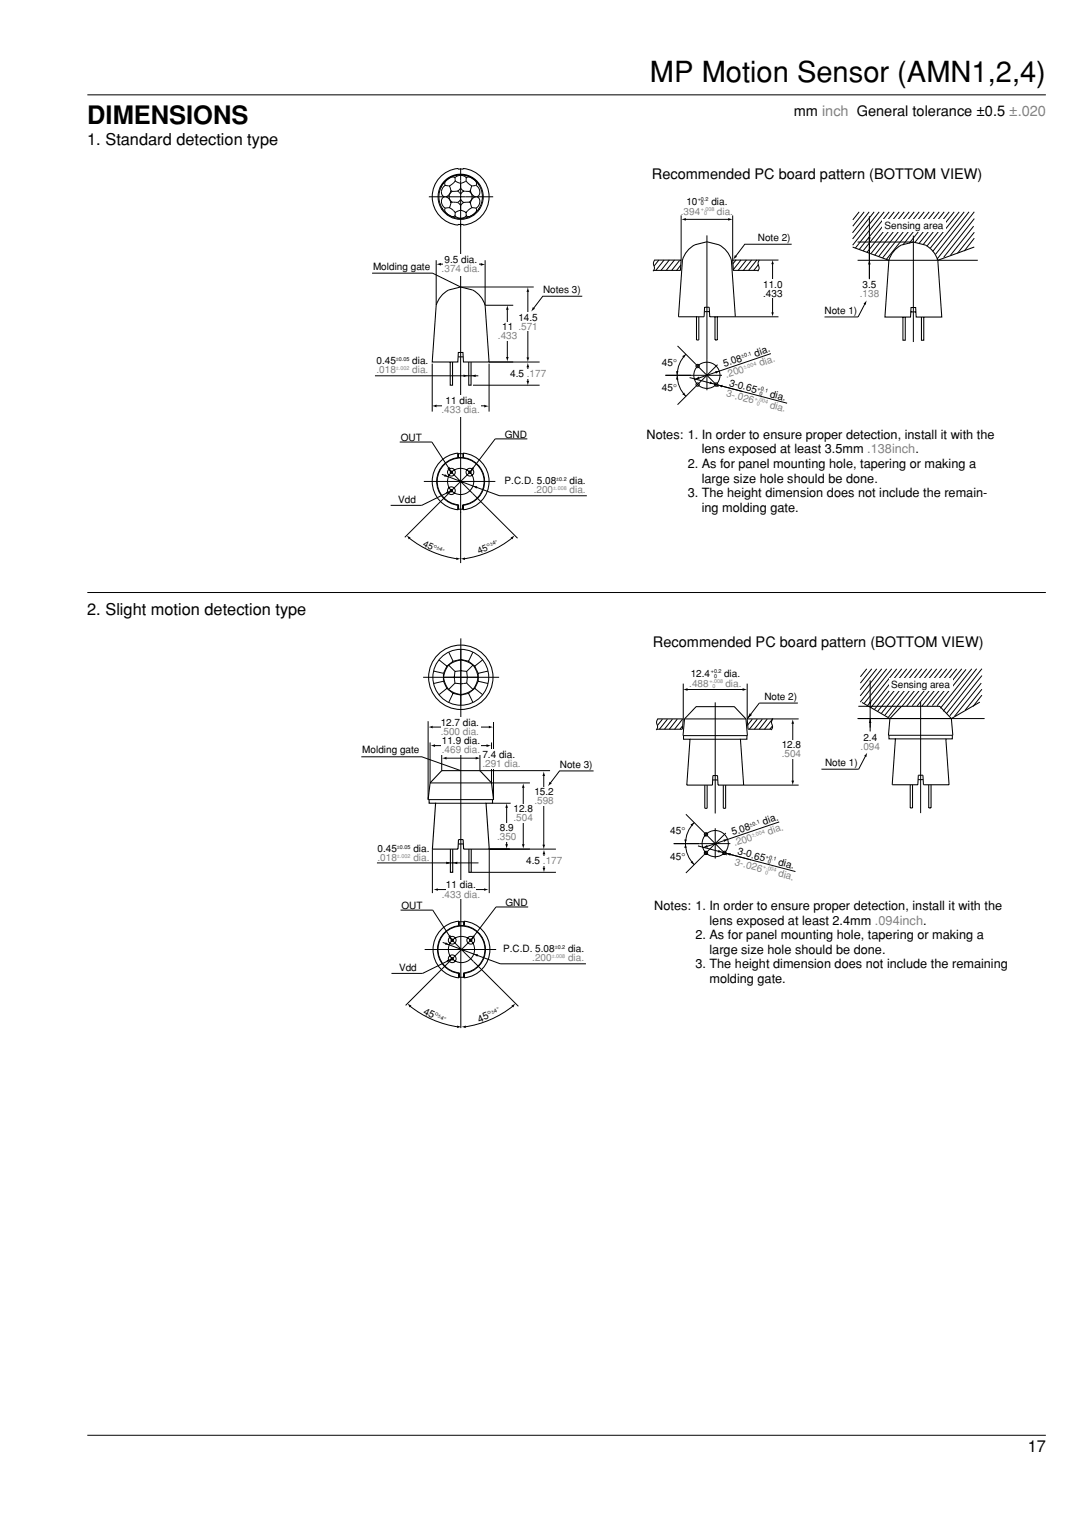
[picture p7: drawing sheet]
<svg xmlns="http://www.w3.org/2000/svg" width="210mm" height="297mm" viewBox="0 0 210 297" stroke-linecap="round" stroke-linejoin="round" font-family="sans-serif">
<g fill="none" stroke="#000" stroke-width=".19">
<path d="M16.9 18.4h186M83.2 38.2h12.5M85.5 36.2a4.4 4.4 0 0 0 .3 4.5M85.6 36.2a4.2 4.2 0 0 0 .3 4.3M86.1 38.1h.1M86.1 38.2a1.32 1.32 0 0 0 .3 2.2M86.1 38.2h.1M86.2 38.2h-.1M86.2 38.2h.1M86.3 35.9h.1M86.4 35.9v.1M86.4 36a1.34 1.34 0 0 0-.3 2.1"/>
<path d="M86.4 36h.6M87 36h.1M87.1 36h.1M87.2 36h-.1M87.2 36h.1M87.2 36l.3 .9M87.5 36.9h.1M87.5 39.4l-.3 .9M87.5 36.9v.1M87.5 39.4h.1M87.5 37a1.46 1.46 0 0 1-1.1 1.2 1.46 1.46 0 0 1 1.1 1.2M87.5 37l.2 .1"/>
<path d="M87.7 39.2l-.2 .2M87.7 37.1a1.22 1.22 0 0 0 0 2.1M87.7 39.2l1.1 .1M88.3 34.5a1.54 1.54 0 0 1 2.2 0M88.3 34.5v.1M88.3 34.5a1.55 1.55 0 0 0-2 1.3v.1M88.3 34.6h.1M88.3 34.6v.1M88.3 34.7h.1M88.3 34.7v.1M88.3 34.8h.1M88.3 34.8v.2"/>
<path d="M88.3 35.1l1.1 .5M88.3 35.1l-1.1 .9M88.3 35h.1M88.3 35.1h.1M88.3 35v.1M88.8 37.1l.6 .6 .6-.6M88.8 37.1h-1.1M88.8 39.3l.6-.7 .6 .7M88.8 39.3h.1M88.8 37.1h.1M88.8 39.3l.6 .6 .5-.6M89.4 32.7v76.5"/>
<path d="M89.4 35.6h.1M89.9 37l.1 .1M89.9 37l-.5-.5-.6 .6M90 39.3h-.1M90 37.1h1M90.4 35.1h.1M90.4 35v.1M90.4 35h.1M90.4 35.1l.6 .6M90.4 35.1l-1 .5M90.4 34.7v.3M90.4 34.7h.1"/>
<path d="M90.5 34.6l-.1 .1M90.5 34.5v.1M90.5 34.5a1.55 1.55 0 0 1 1.9 1.3v.1M90.5 34.5h.1M91 35.7h.1M91 37.1a1.22 1.22 0 0 1 0 2.1M91 39.2l.2 .1M91 39.2l-1 .1M91 35.7l.5 .3M91.2 37l-.2 .1M91.2 39.3v.1M91.2 37h.1"/>
<path d="M91.2 39.4h.1M91.3 37a1.45 1.45 0 0 0 1 1.2 1.46 1.46 0 0 0-1 1.2M91.3 37h-.1M91.3 39.4h.1M91.3 36.9v.1M91.3 36.9h.1M91.3 39.4v.2M91.3 36.7v.2M91.3 39.6h.1M91.3 36.7h.1M91.3 39.6l.2 .7M91.5 36l-.2 .7"/>
<path d="M91.5 36h.1M91.6 36h.1M91.7 36h.1M92.3 36a1.3 1.3 0 0 1 .3 2.1M92.3 36h-.6M92.3 35.9v.1M92.4 35.9h.1M92.5 38.2h.1M92.6 38.2h-.1M92.6 38.1v.1M92.6 38.2h.1M92.6 38.2a1.32 1.32 0 0 1-.3 2.2"/>
<path d="M92.7 35.6a4.2 4.2 0 0 1 .1 5M92.9 35.9a4.2 4.2 0 0 0-7.3 .5M93 35.7a4.4 4.4 0 0 1 0 5M93.1 35.8a4.4 4.4 0 0 0-7.7 .6M84.6 50.5v8.7M85.3 51.2h8.1M85.7 40.5a4.4 4.4 0 0 0 7.4 0M85.8 40.4a4.2 4.2 0 0 0 7.1 0M86.3 40.4a1.47 1.47 0 0 0 1.2 1.5l.5 .1 .3-.1M86.3 40.4h.1M86.4 40.4h-.1M86.4 40.4h.1"/>
<path d="M87.1 40.3h.1M87.1 40.3l-.7 .1M87.2 40.3h.1M87.2 40.3l1.1 .9M88.3 41.9a1.54 1.54 0 0 0 2.2 0M88.3 41.8v.1M88.3 41.7v.1M88.3 41.6v.1M88.3 41.6h.1M88.3 41.2h.1M88.3 41.2v.4M89.4 55.7h14.1"/>
<path d="M89.4 40.8h.1M89.4 40.8l1 .4M89.4 40.8l-1.1 .4M90.4 41.3h.1M90.4 41.3v.2M90.4 41.2v.1M90.4 41.2h.1M90.4 41.5h.1M90.4 41.5v.1M90.4 41.6h.1M90.4 41.6v.1M90.4 41.7h.1"/>
<path d="M90.5 41.7v.1M90.5 41.8h.1M90.5 41.8v.1M91 40.7l-.6 .5M91 40.6v.1M91.5 40.3l-.5 .3M91.6 40.3h-.1M91.6 40.3h.1M91.7 40.3h.1M91.7 40.3h-.1M91.7 40.3l.6 .1M92.3 40.4h.1"/>
<path d="M92.4 40.4a1.37 1.37 0 0 1-1.1 1.5l-.5 .1-.3-.1M94.1 50.5v8.7h5.5M98.4 59.9v9.5M102.4 56.4v13.1M72.7 72.9h20.1M83.9 70.5v9.3M84.5 78.7h9.6M91.8 74.7h12.9M94.9 70.2h9.8M94.9 70.5v9.3M102.4 71.1v3M77.6 85.7h6.2l3.6 5.7"/>
<path d="M82.2 93.4h13.9M85.7 92l11.2 4.2h16.9M87 91.1l13.4 13.3M87.4 95.3l-5.6 2.7h-6M88.8 87.9v.9M88.8 98v.9M88.9 88v.8M88.9 98v.8M89 98a4.6 4.6 0 0 1-3.6-7.1 4.6 4.6 0 0 1 7.9 0 4.6 4.6 0 0 1-3.5 7.1M89 98.7v-.8a4.6 4.6 0 0 1-3.5-6.9 4.6 4.6 0 0 1 7.7 0 4.6 4.6 0 0 1-3.4 6.9v.8M89.8 88v.8M89.9 98v.9l-.1-.9"/>
<path d="M89.9 87.9v.9M91.7 91.1l-13.2 13.1M102.3 85.1h-6.2l-4.8 6.3M79.3 104.3a19.4 19.4 0 0 0 9.5 4.1M99.4 104.3a19.4 19.4 0 0 1-9.5 4.1M16.9 278.4h186"/>
<circle cx="87.6" cy="95.2" r=".22"/>
<circle cx="87.6" cy="91.6" r=".22"/>
<circle cx="87.6" cy="91.6" r=".75"/>
<circle cx="87.6" cy="95.2" r=".75"/>
<circle cx="89.4" cy="93.4" r="2.54"/>
<circle cx="91.2" cy="91.6" r=".75"/>
<circle cx="91.2" cy="91.6" r=".23"/>
</g>
<g fill="#000">
<path d="M84.6 51.3l.9-.3v.5zM93.3 51l.9 .3-.9 .3zM98.4 59.2l.3 .9h-.5zM102.4 55.7l.3 .9h-.6zM83.8 78.7l.9-.2v.5zM89.9 72.6l.9 .3-.9 .2zM91.4 72.9l.9-.3v.5zM94 78.5l.8 .3-.8 .2zM98.2 69.2h.5l-.3 .9zM102.4 70.3l.3 .9h-.6zM102.1 69.3h.6l-.3 .9zM102.1 73.9h.6l-.3 .9z"/>
<path d="M86.3 92l.7 .5-.8-.1zM86.5 95.4l.9-.1-.7 .6zM86.8 90.8l.4-.3 .3 .9zM91.6 90.6l.4 .3-.7 .6zM91.7 94.2l.9 .1-.2 .5zM78.9 103.8l.8 .5-.4 .3zM88.5 108.1l.9 .3-.9 .2zM89.3 108.4l.9-.3v.5zM99.1 104.3l.7-.5-.4 .8z"/>
</g>
<path d="M85.6 34.2a4.6 4.6 0 0 1 3.9-1.4l.4-.1a5.5 5.5 0 0 1 5 5.5 5.5 5.5 0 0 1-5 5.5l-.1-.2a5.4 5.4 0 0 1-5.1-2.3 5.4 5.4 0 0 1-.2-5.7zM85.7 57.3l1.3-1 2.4-.6 2.3 .6 .9 .6 .8 .8 .7 1.5 .8 11h-5l-.1-1.8h-.9l-.1 1.8h-4.9l.7-11 .5-1zM87.3 70.2v4.5h.5v-4.5M88.9 69.2h1M90.9 70.2v4.5h.5v-4.5M85.6 89.4a4.6 4.6 0 0 1 3.9-1.4l.4-.1a5.5 5.5 0 0 1 5 5.5 5.5 5.5 0 0 1-5 5.5l-.1-.1a5.4 5.4 0 0 1-5.1-2.4 5.4 5.4 0 0 1-.2-5.6z" fill="none" stroke="#000" stroke-width=".2"/>
<g fill="#fff">
<path d="M97.6 62.5h1.8v3.6h-1.8z"/>
<path d="M101.5 60.6h1.9v3.7h-1.9z"/>
<path d="M101.5 71.6h1.9v1.8h-1.9z"/>
<path d="M85.7 76.6h7.5v4.1h-7.5z"/>
<path d="M85.9 49.3h7v4.1h-7z"/>
</g>
<g fill="none" stroke="#000" stroke-width=".19">
<path d="M72.2 53h11.7l5.5 2.7M113 57.5h-7.7l-1.8 2.4M127 50.4a1.66 1.66 0 0 0 0 1.6l-.3 .6M132.1 41.8v8.6M132.9 42.5h8.6M137.1 45.7v30M142.1 41.8v8.6M147.3 50.4h3.7M147.3 50.4a1.66 1.66 0 0 0 0 1.6l-.3 .6M149.9 51.1v9.7M153.6 47.4h-9.1l-1.8 2.4M166.4 50.5h23.3"/>
<path d="M166.4 46.9h10.8M167.8 58.9l-1.3 2.6h-6.5M168.7 41.9v12.2M177.2 45.7v20.6M129.1 72.8h11M131.4 67.1l8 7.9M133.1 68.7a5.8 5.8 0 0 0 0 8.2M133.8 73.2l18.9 5M139.2 70.7l-7.8 7.8M142.7 61.4h8.3M149.6 68.6l-14.9 5"/>
<circle cx="135.3" cy="74.6" r=".33"/>
<circle cx="135.3" cy="71" r=".33"/>
<circle cx="137.1" cy="72.8" r="2.54"/>
<circle cx="138.9" cy="74.6" r=".33"/>
</g>
<g fill="#000">
<path d="M132.2 42.5l.8-.2v.5zM141.3 42.3l.9 .2-.9 .3zM142.6 49.5l.4 .3-.8 .6zM149.9 50.4l.2 .8h-.5zM168.1 58.2l-.1 .9-.5-.2zM168.7 50.4l.2 .9h-.5zM168.4 46h.5l-.2 .9zM103.4 59.6l.4 .3-.8 .5zM131.4 72.8l.2 .8h-.5zM131.1 72h.5l-.3 .9zM132.3 69.1l.8-.5-.4 .8zM132.4 76.5l.3-.4 .4 .8z"/>
<path d="M134.8 73.6l.8-.6 .1 .5zM137.8 74l.8 .5h-.9zM138.7 72l1-.1-.8 .6zM139.3 74.7l.9-.1-.1 .6zM149.6 60.6h.5l-.2 .8z"/>
</g>
<g fill="none" stroke="#000" stroke-width=".2">
<path d="M127 50.4h5.1l-.1 2h-5.2M133.5 48.5l1.3-1 2.3-.6 2.4 .6 .9 .6 .7 .8 .8 1.5 .8 11h-5l-.1-1.8h-.9l-.1 1.8h-5l.8-11 .4-1zM147.3 50.4h-5.2l.2 2h4.8M165.4 47.9l7 2.6M172.4 50.5l-.7 11h4.9l.1-1.9h.9l.1 1.9h5l-.8-11M172.4 50.5l.8-1.5 1.2-1.2 .4-.3 2.4-.6 2.3 .6 .5 .3 1.2 1.2 .7 1.5M189 47.9l-7.1 2.6M135.1 61.4v4.5h.5v-4.5M136.6 60.4h1M138.7 61.4v4.5h.5v-4.5M175.2 61.5v4.5h.4v-4.5M176.7 60.5h1"/>
<path d="M178.8 61.5v4.5h.4v-4.5"/>
</g>
<g fill="#fff">
<path d="M148.6 54.2h2.3v3.6h-2.3z"/>
<path d="M171.2 42.6h12.3v2.4h-12.3z"/>
</g>
<g fill="#fff" stroke="#000" stroke-width=".19">
<path d="M132.1 51.4l-.9 1.1z"/>
<path d="M131.8 50.5l-1.5 2z"/>
<path d="M130.9 50.4l-1.6 2z"/>
<path d="M129.9 50.4l-1.7 2z"/>
<path d="M128.8 50.4l-1.6 2.1z"/>
<path d="M127.8 50.4l-.9 1.2z"/>
<path d="M142.8 50.4l-.6 .8z"/>
<path d="M143.8 50.4l-1.6 2z"/>
<path d="M144.8 50.4l-1.6 2.1z"/>
<path d="M145.8 50.4l-1.6 2.1z"/>
<path d="M146.8 50.4l-1.6 2.1z"/>
<path d="M147.2 51.3l-1 1.2z"/>
<path d="M189 46.2l-1.9 2.5z"/>
<path d="M189 45.1l-3.2 4z"/>
<path d="M188.9 43.9l-4.5 5.6z"/>
<path d="M189 42.4l-5.9 7.5z"/>
<path d="M189 41.1l-7.3 9.2z"/>
<path d="M188 41.1l-6.5 8.2z"/>
<path d="M187.1 41.1l-6.1 7.7z"/>
<path d="M186.1 41.1l-5.6 7.1z"/>
<path d="M185.1 41.1l-5.3 6.7z"/>
<path d="M184.1 41.1l-5 6.4z"/>
<path d="M183.2 41.1l-4.9 6.2z"/>
<path d="M182.2 41.1l-4.7 5.9z"/>
<path d="M181.2 41.1l-4.8 6.1z"/>
<path d="M180.3 41.1l-5.1 6.4z"/>
<path d="M179.3 41.1l-7.4 9.2z"/>
<path d="M178.3 41.1l-7.1 8.9z"/>
<path d="M177.4 41.1l-6.9 8.7z"/>
<path d="M176.4 41.1l-6.7 8.4z"/>
<path d="M175.4 41.1l-6.4 8.1z"/>
<path d="M174.4 41.1l-6.2 7.9z"/>
<path d="M173.5 41.1l-6.1 7.6z"/>
<path d="M172.5 41.1l-5.8 7.3z"/>
<path d="M171.5 41.1l-5.6 7z"/>
<path d="M170.6 41.1l-5.2 6.5z"/>
<path d="M169.6 41.1l-4.2 5.3z"/>
<path d="M168.6 41.1l-3.2 4.1z"/>
<path d="M167.7 41.1l-2.3 2.8z"/>
<path d="M166.7 41.1l-1.3 1.5z"/>
</g>
<g fill="none" stroke="#000" stroke-width=".19">
<path d="M98.3 156.5v7.4M101.5 152.6v11.3M105.5 150.3v13.7M77.7 176.5h6.2l3.7 5.7M89 178.7v.9M89.1 178.8v.7M90 178.8v.7M90.1 178.7v.9M102.5 175.9h-6.3l-4.7 6.3M105.5 165.5v3M79.4 195.1a19.4 19.4 0 0 0 9.6 4.1M82.4 184.2h13.9"/>
<path d="M85.9 182.8l11.2 4.1h16.6M87.2 181.8l13.4 13.4M87.5 186.1l-5.5 2.7h-6.1M89 188.8v.9M89.1 188.8v.7M89.1 188.8a4.6 4.6 0 0 1-3.5-7.1 4.6 4.6 0 0 1 7.9 0 4.6 4.6 0 0 1-3.6 7.1M89.1 189.5v-.8a4.6 4.6 0 0 1-3.4-6.9 4.6 4.6 0 0 1 7.7 0 4.6 4.6 0 0 1-3.5 6.9v.8M90.1 188.8v.9l-.1-.9M91.9 181.8l-13.2 13.2M99.6 195.1a19.4 19.4 0 0 1-9.5 4.1"/>
<circle cx="87.7" cy="186" r=".22"/>
<circle cx="87.7" cy="182.4" r=".22"/>
<circle cx="87.7" cy="182.4" r=".75"/>
<circle cx="87.7" cy="186" r=".75"/>
<circle cx="89.5" cy="184.2" r="2.54"/>
<circle cx="91.3" cy="182.4" r=".75"/>
<circle cx="91.3" cy="182.4" r=".22"/>
</g>
<g fill="#000">
<path d="M98.3 155.8l.3 .9h-.6zM101.5 151.9l.3 .9h-.6zM105.5 149.6l.3 .9h-.6zM98 163.8h.6l-.3 .9zM101.2 163.8h.6l-.3 .9zM105.5 164.8l.3 .9h-.5zM105.2 163.8h.6l-.3 .9zM105.3 168.3h.5l-.3 .9zM79 194.6l.8 .4-.3 .4zM86.5 182.8l.7 .5-.9-.1zM86.6 186.2l.9-.1-.6 .6zM87 181.6l.4-.3 .2 .9z"/>
<path d="M88.7 198.9l.8 .3-.8 .2zM89.5 199.2l.8-.3v.5zM91.8 181.4l.4 .3-.8 .5zM91.9 185l.9 .1-.2 .5zM99.2 195l.8-.4-.4 .8z"/>
</g>
<path d="M85.7 180.2a4.6 4.6 0 0 1 4-1.4l.4-.1a5.5 5.5 0 0 1 4.9 5.5 5.5 5.5 0 0 1-4.9 5.5l-.1-.2a5.4 5.4 0 0 1-5.1-2.3 5.4 5.4 0 0 1-.2-5.6z" fill="none" stroke="#000" stroke-width=".2"/>
<g fill="#fff">
<path d="M100.6 155.9h1.9v3.6h-1.9z"/>
<path d="M97.2 159.6h1.9v3.6h-1.9z"/>
<path d="M104.6 152.6h1.9v3.6h-1.9z"/>
<path d="M104.6 166h1.9v1.9h-1.9z"/>
</g>
<g fill="none" stroke="#000" stroke-width=".19">
<path d="M82.1 131.4h14.7M83.1 139.9v15.2h12.6v-15.1M84.1 130.2l1.9 .4M85.2 128l1.5 1.2M86 132.1l-1.9 .5M86 130.6v1.5M86 132.1l.7 1.4M86.7 133.5l-1.5 1.2M86.7 133.5l1.2 1M86.7 129.2l-.7 1.4M87 133.7a3.3 3.3 0 0 0 4.8 0M87 129a3.3 3.3 0 0 0 0 4.7"/>
<path d="M87 129a3.3 3.3 0 0 1 4.8 0M87 129l1.3 1.2M87 126.5l.9 1.8M87.9 134.5l-.9 1.8M87.9 134.5h.1a3.5 3.5 0 0 0 2.9 0M87.9 128.3l.2-.1a3.6 3.6 0 0 1 2.8 .1M87.9 128.3l-1.2 .9M88.2 131.9l.1 .6M88.2 130.8h.1M88.2 130.7v1.3M88.3 132.5l1.6 .1M88.3 130.2l-.1 .6"/>
<path d="M88.3 132.5l-1.3 1.2M88.6 130.2h-.3M88.7 132.6h.1M88.8 130.2h1.2M88.8 130.2h-.3M89.4 123.8v75.6M89.9 132.6h.1M90 130.2h.5M90 132.6h-.1M90 132.6h.1M90.5 132.5l-.5 .1M90.5 132.5l1.3 1.2"/>
<path d="M90.5 130.2l.1 .6M90.6 131.9l-.1 .6M90.6 131.9h.1M90.6 130.8v.1M90.6 130.9v1M90.9 134.5l.9 1.8M90.9 128.3l1.2 .9M91.8 126.5l-.9 1.8M91.8 129a3.3 3.3 0 0 1 0 4.7M91.8 129l-1.3 1.2M92.1 133.5l-1.2 1M92.1 133.5l1.5 1.2"/>
<path d="M92.1 129.2l.7 1.4M92.8 132.1l-.7 1.4M92.8 132.1l1.9 .5M92.8 130.6v1.5M93.6 128l-1.5 1.2M94.7 130.2l-1.9 .4M83.4 144v7.9h19.4M83.8 141h11.2M84.2 144.6h10.6M84.4 155.8h9.9M85.7 145.9v3.6M86.4 147.1h6.3"/>
<path d="M93.1 145.9v3.6h13.6M95.4 144v7.9M95.5 155.8h3.6M73.1 167.4h19.7M83.9 164.7v8.5M91.4 169.2h16.5M107.9 164.7h-13v8.5"/>
<circle cx="89.4" cy="131.4" r="5.4"/>
</g>
<path d="M83.1 155.1l.3-3.2 2.3-2.4h7.4l2.3 2.4 .3 3.2M83.2 155.1v.7h1.3l-.6 8.9h5v-1.9h.9l.1 1.9h5l-.6-8.9h1.2v-.7M87.4 164.7v4.5h.4v-4.5M88.9 163.7h1M91 164.7v4.5h.4v-4.5" fill="none" stroke="#000" stroke-width=".21"/>
<path d="M83.1 141l.8-.2v.5zM83.5 144.6l.9-.2v.5zM85.7 147.1l.9-.3v.5zM92.3 146.8l.9 .3-.9 .2zM94.4 144.4l.9 .2-.9 .3zM94.8 140.8l.9 .2-.9 .3zM86.6 167.1l.8 .3-.8 .2zM87.9 167.4l.8-.3v.5z" fill="#000"/>
<circle cx="89.4" cy="131.4" r="6.2" fill="none" stroke="#000" stroke-width=".2"/>
<g fill="#fff">
<path d="M85.6 139.1h7.7v3.6h-7.7z"/>
<path d="M85.6 142.7h7.7v3.8h-7.7z"/>
<path d="M93.5 145.3h4.6v3.9h-4.6z"/>
</g>
<path d="M84.8 172.5h9.3" fill="none" stroke="#000" stroke-width=".19"/>
<path d="M84.1 172.5l.8-.2v.5zM93.9 172.3l.9 .2-.9 .3z" fill="#000"/>
<path d="M86.6 170.6h5.7v3.7h-5.7z" fill="#fff"/>
<path d="M70.1 146.8h11.7l7.6 2.7M115.2 149.5h-6.6l-1.9 2.4" fill="none" stroke="#000" stroke-width=".19"/>
<path d="M106.6 151.6l.4 .4-.7 .5z" fill="#000"/>
<g fill="#fff" stroke="#000" stroke-width=".19">
<path d="M190.5 134.8l-1.7 2.2z"/>
<path d="M190.5 133.7l-3.3 4.1z"/>
<path d="M190.4 132.5l-5.2 6.4z"/>
<path d="M190.5 131l-6.2 7.8z"/>
<path d="M190.5 129.7l-6.9 8.7z"/>
<path d="M189.5 129.7l-6.5 8.3z"/>
<path d="M188.5 129.7l-6.1 7.7z"/>
<path d="M187.4 129.8l-5.6 7.1z"/>
<path d="M186.6 129.7l-5.7 7.2z"/>
<path d="M185.6 129.7l-5.8 7.2z"/>
<path d="M184.7 129.7l-5.9 7.3z"/>
<path d="M183.7 129.7l-5.8 7.2z"/>
<path d="M182.7 129.7l-5.7 7.2z"/>
<path d="M181.7 129.7l-5.8 7.3z"/>
<path d="M180.8 129.7l-5.8 7.3z"/>
<path d="M179.8 129.7l-7.4 9.4z"/>
<path d="M178.8 129.7l-7.1 9z"/>
<path d="M177.9 129.7l-7 8.7z"/>
<path d="M176.9 129.7l-6.6 8.3z"/>
<path d="M175.9 129.7l-6.2 7.9z"/>
<path d="M174.9 129.7l-6 7.6z"/>
<path d="M174 129.7l-5.9 7.4z"/>
<path d="M173 129.7l-5.4 6.8z"/>
<path d="M172 129.7l-5.1 6.5z"/>
<path d="M171.1 129.7l-4.2 5.3z"/>
<path d="M170.1 129.7l-3.2 4.1z"/>
<path d="M169.1 129.7l-2.2 2.8z"/>
<path d="M168.2 129.7l-1.3 1.6z"/>
</g>
<g fill="none" stroke="#000" stroke-width=".19">
<path d="M127.6 139.4a1.66 1.66 0 0 0 0 1.6l-.3 .6M132.6 132.6v6.8l-.2 2M132.8 139.4h11.9M133.2 133.7h11M138.8 136.2v21.6M145 139.4l.1 2M145 132.6v6.8M149.7 139.4h5.2M149.9 139.4a1.66 1.66 0 0 0 0 1.6l-.3 .6M154.8 136.4h-7.5l-2.3 3M132.5 142.7h12.5M133.1 157.9l7.9 8"/>
<path d="M133.9 143.4h9.8M134.7 159.6a5.8 5.8 0 0 0 0 8.1M144.3 152.3h10.6M151.2 159.4l-14.9 5.1M153.8 140.2v11.4M130.7 163.6h11M135.4 164.1l18.9 4.9M138.8 160.6v5.9M140.8 161.6l-7.7 7.7"/>
<circle cx="137" cy="161.8" r=".33"/>
<circle cx="137" cy="165.4" r=".33"/>
<circle cx="138.8" cy="163.6" r="2.54"/>
<circle cx="140.6" cy="165.4" r=".32"/>
</g>
<path d="M127.6 139.4h5M145 139.4h4.9M127.4 141.4h5M132.5 142.7l.3-3.3 2.3-2.3h7.4l2.2 2.3 .3 3.3M132.6 142.7v.7h1.3l-.7 8.9h5l.1-1.9h.9l.1 1.9h5l-.7-8.9h1.3v-.7M136.7 152.3v4.5M137.2 152.3v4.5M138.3 151.3h.9M140.3 152.3v4.5M140.8 152.3v4.5M145.1 141.4h4.6" fill="none" stroke="#000" stroke-width=".2"/>
<path d="M136.7 156.8h.5M140.3 156.8h.5" fill="none" stroke="#000" stroke-width=".21"/>
<g fill="#000">
<path d="M132.5 133.7l.9-.2v.5zM144.1 133.5l.9 .2-.9 .3zM145.5 138.4l.4 .3-.9 .7zM153.8 139.5l.3 .9h-.6zM134 159.9l.7-.4-.4 .8zM153.5 151.4h.6l-.3 .9zM133 163.6l.2 .8h-.5zM132.7 162.8l.5 .1-.2 .8zM134 167.3l.3-.3 .5 .8zM136.4 164.4l.8-.5 .1 .5zM139.4 164.8l.8 .5h-.9zM140.3 162.8h1l-.8 .5z"/>
<path d="M140.9 165.5h.9l-.1 .5z"/>
</g>
<path d="M152 143.6h3.6v3.6h-3.6z" fill="#fff"/>
<path d="M167.2 136.2l5.4 3.2M172.6 139.4l2.3-2.4h7.4l2.3 2.4M172.6 139.4l-.2 3.2M184.6 139.4l.3 3.2M190.1 136.2l-5.5 3.2M172.5 142.6v.7h1.2l-.6 8.9h5l.1-1.8h.9l.1 1.8h4.9l-.6-8.9h1.3v-.7M176.6 152.2v4.5h.4v-4.5M178.1 151.2h1M180.2 152.2v4.5h.4v-4.5" fill="none" stroke="#000" stroke-width=".2"/>
<path d="M166.4 139.4h24.6M166.5 137h8.4M168.8 132v9.9M178.6 136.2v21.5M167.9 146.6l-1.3 2.6h-7.2M172.4 142.6h12.5M173.6 143.3h9.9" fill="none" stroke="#000" stroke-width=".19"/>
<path d="M168.8 139.4l.3 .8h-.5zM168.6 136.1h.5l-.3 .9zM168.3 146l-.2 .8-.5-.2z" fill="#000"/>
<path d="M172.5 131.5h12.3v2.4h-12.3z" fill="#fff"/>
<g fill="#fff" stroke="#000" stroke-width=".19">
<path d="M132.4 140.8l-.5 .6z"/>
<path d="M132.4 139.5l-1.5 2z"/>
<path d="M131.4 139.5l-1.6 2z"/>
<path d="M130.4 139.5l-1.5 1.9z"/>
<path d="M129.5 139.5l-1.6 1.9z"/>
<path d="M128.5 139.5l-.9 1.2z"/>
<path d="M149.8 140.8l-.4 .6z"/>
<path d="M149.8 139.5l-1.5 2z"/>
<path d="M148.8 139.5l-1.5 2z"/>
<path d="M147.9 139.5l-1.6 1.9z"/>
<path d="M146.9 139.5l-1.5 1.9z"/>
<path d="M145.9 139.5l-.9 1.2z"/>
</g>
<path d="M16.9 114.9h186" fill="none" stroke="#000" stroke-width=".19"/>
<text font-size="5.6" x="126.1" y="16">MP Motion Sensor (AMN1,2,4)</text>
<text font-size="4.9" x="16.9" y="24">DIMENSIONS</text>
<g font-size="3.2">
<text x="16.9" y="28.2">1. Standard detection type</text>
<text x="16.9" y="119.2">2. Slight motion detection type</text>
<text x="199.4" y="281.7">17</text>
</g>
<g font-size="2.8">
<text x="154" y="22.4">mm inch General tolerance ±0.5 ±.020</text>
<text x="126.5" y="34.6">Recommended PC board pattern (BOTTOM VIEW)</text>
<text x="126.7" y="125.5">Recommended PC board pattern (BOTTOM VIEW)</text>
</g>
<g font-size="2.5">
<text x="125.4" y="85.1">Notes: 1. In order to ensure proper detection, install it with the</text>
<text x="136.1" y="87.9">lens exposed at least 3.5mm .138inch.</text>
<text x="133.4" y="90.8">2. As for panel mounting hole, tapering or making a</text>
<text x="136.1" y="93.6">large size hole should be done.</text>
<text x="133.4" y="96.4">3. The height dimension does not include the remain-</text>
<text x="136.1" y="99.2">ing molding gate.</text>
<text x="126.9" y="176.5">Notes: 1. In order to ensure proper detection, install it with the</text>
<text x="137.6" y="179.3">lens exposed at least 2.4mm .094inch.</text>
<text x="134.9" y="182.2">2. As for panel mounting hole, tapering or making a</text>
<text x="137.6" y="185">large size hole should be done.</text>
<text x="134.9" y="187.8">3. The height dimension does not include the remaining</text>
<text x="137.6" y="190.6">molding gate.</text>
</g>
<g font-size="1.9" fill="#808080">
<text x="132.1" y="41.6">.394</text>
<text x="139.1" y="41.6">dia.</text>
<text x="85.7" y="52.8">.374 dia.</text>
<text x="166.8" y="57.6">.138</text>
<text x="96.6" y="65.8">.433</text>
<text x="100.6" y="63.9">.571</text>
<text x="147.5" y="71.1" transform="rotate(-19 147.5 71.1)">dia.</text>
<text x="73" y="72.3">.018</text>
<text x="80" y="72.3">dia.</text>
<text x="140.8" y="76.9" transform="rotate(15 140.8 76.9)">3-.026</text>
<text x="140.9" y="73.3" transform="rotate(-19 140.9 73.3)">.200</text>
<text x="85.6" y="80.2">.433 dia.</text>
<text x="149.3" y="79.1" transform="rotate(15 149.3 79.1)">dia.</text>
<text x="103.5" y="95.6">.200</text>
<text x="110.5" y="95.6">dia.</text>
<text x="133.7" y="133.3">.488</text>
<text x="140.7" y="133.3">dia.</text>
<text x="85.5" y="142.6">.500 dia.</text>
<text x="85.7" y="146.1">.469 dia.</text>
<text x="93.6" y="148.7">.291 dia.</text>
<text x="151.6" y="146.9">.504</text>
<text x="167" y="145.5">.094</text>
<text x="99.6" y="159.2">.504</text>
<text x="103.7" y="156">.598</text>
<text x="149.1" y="161.9" transform="rotate(-19 149.1 161.9)">dia.</text>
<text x="73.2" y="167">.018</text>
<text x="80.2" y="167">dia.</text>
<text x="96.4" y="162.9">.350</text>
<text x="142.4" y="167.7" transform="rotate(15 142.4 167.7)">3-.026</text>
<text x="142.6" y="164.2" transform="rotate(-19 142.6 164.2)">.200</text>
<text x="150.9" y="170" transform="rotate(15 150.9 170)">dia.</text>
<text x="85.7" y="174.1">.433 dia.</text>
<text x="103.3" y="186.4">.200</text>
<text x="110.2" y="186.4">dia.</text>
</g>
<g font-size="1.9">
<text x="133.2" y="39.7">10</text>
<text x="138" y="39.7">dia.</text>
<text x="147" y="46.8">Note 2)</text>
<text x="171.6" y="44.5">Sensing area</text>
<text x="72.4" y="52.3">Molding gate</text>
<text x="86.2" y="51">9.5 dia.</text>
<text x="105.3" y="56.9">Notes 3)</text>
<text x="148" y="55.8">11.0</text>
<text x="148" y="57.5">.433</text>
<text x="167.3" y="55.8">3.5</text>
<text x="97.4" y="64.1">11</text>
<text x="100.6" y="62.2">14.5</text>
<text x="160" y="60.9">Note 1)</text>
<text x="73" y="70.6">0.45</text>
<text x="80" y="70.6">dia.</text>
<text x="128.4" y="71">45°</text>
<text x="140.5" y="71.2" transform="rotate(-19 140.5 71.2)">5.08</text>
<text x="146.6" y="69.2" transform="rotate(-19 146.6 69.2)">dia.</text>
<text x="99" y="73.1">4.5 .177</text>
<text x="128.4" y="75.9">45°</text>
<text x="141.4" y="74.8" transform="rotate(15 141.4 74.8)">3-0.65</text>
<text x="149.3" y="76.9" transform="rotate(15 149.3 76.9)">dia.</text>
<text x="86.5" y="78.4">11 dia.</text>
<text x="77.7" y="85.5">OUT</text>
<text x="97.9" y="84.9">GND</text>
<text x="97.9" y="93.8">P.C.D. 5.08</text>
<text x="110.5" y="93.8">dia.</text>
<text x="77.3" y="97.5">Vdd</text>
<text x="134" y="131.3">12.4</text>
<text x="140.5" y="131.3">dia.</text>
<text x="148.3" y="135.8">Note 2)</text>
<text x="172.9" y="133.4">Sensing area</text>
<text x="85.5" y="140.8">12.7 dia.</text>
<text x="167.5" y="143.7">2.4</text>
<text x="70.3" y="146.1">Molding gate</text>
<text x="85.7" y="144.4">11.9 dia.</text>
<text x="93.6" y="147">7.4 dia.</text>
<text x="108.6" y="149">Note 3)</text>
<text x="151.6" y="145.1">12.8</text>
<text x="160.1" y="148.7">Note 1)</text>
<text x="103.7" y="154.2">15.2</text>
<text x="97" y="161.2">8.9</text>
<text x="99.6" y="157.5">12.8</text>
<text x="130" y="161.8">45°</text>
<text x="148.2" y="160" transform="rotate(-19 148.2 160)">dia.</text>
<text x="73.2" y="165.2">0.45</text>
<text x="80.2" y="165.2">dia.</text>
<text x="102.1" y="167.6">4.5 .177</text>
<text x="130" y="166.7">45°</text>
<text x="142.2" y="162.1" transform="rotate(-19 142.2 162.1)">5.08</text>
<text x="143" y="165.7" transform="rotate(15 143 165.7)">3-0.65</text>
<text x="150.9" y="167.8" transform="rotate(15 150.9 167.8)">dia.</text>
<text x="86.5" y="172.3">11 dia.</text>
<text x="77.9" y="176.3">OUT</text>
<text x="98.1" y="175.7">GND</text>
<text x="97.6" y="184.6">P.C.D. 5.08</text>
<text x="110.2" y="184.6">dia.</text>
<text x="77.4" y="188.3">Vdd</text>
<text x="82" y="196.6" transform="rotate(25 82 196.6)">45°</text>
<text x="93" y="198.3" transform="rotate(-24 93 198.3)">45°</text>
</g>
<g font-size="1.8">
<text x="82" y="105.9" transform="rotate(25 82 105.9)">45°</text>
<text x="93" y="107.5" transform="rotate(-24 93 107.5)">45°</text>
</g>
<g font-size="1.1">
<text x="135.3" y="39">+0.2</text>
<text x="136" y="39.9">0</text>
<text x="76.8" y="70">±0.05</text>
<text x="143.9" y="69.5" transform="rotate(-19 143.9 69.5)">±0.1</text>
<text x="146.9" y="75.6" transform="rotate(15 146.9 75.6)">+0.1</text>
<text x="147.3" y="76.6" transform="rotate(15 147.3 76.6)">0</text>
<text x="107.9" y="93.3">±0.2</text>
<text x="84.6" y="106.5" transform="rotate(25 84.6 106.5)">±4°</text>
<text x="95.2" y="105.9" transform="rotate(-24 95.2 105.9)">±4°</text>
<text x="137.9" y="130.6">+0.2</text>
<text x="138.5" y="131.5">0</text>
<text x="145.6" y="160.3" transform="rotate(-19 145.6 160.3)">±0.1</text>
<text x="77" y="164.7">±0.05</text>
<text x="148.5" y="166.4" transform="rotate(15 148.5 166.4)">+0.1</text>
<text x="148.9" y="167.4" transform="rotate(15 148.9 167.4)">0</text>
<text x="107.6" y="184.1">±0.2</text>
<text x="84.9" y="197.4" transform="rotate(25 84.9 197.4)">±4°</text>
<text x="95.5" y="196.7" transform="rotate(-24 95.5 196.7)">±4°</text>
</g>
<g font-size="1.1" fill="#808080">
<text x="136" y="40.9">+.008</text>
<text x="136.6" y="41.8">0</text>
<text x="76.8" y="71.8">±.002</text>
<text x="144.3" y="71.6" transform="rotate(-19 144.3 71.6)">±.004</text>
<text x="146.4" y="77.6" transform="rotate(15 146.4 77.6)">+.004</text>
<text x="146.7" y="78.6" transform="rotate(15 146.7 78.6)">0</text>
<text x="107.3" y="95.1">±.008</text>
<text x="137.6" y="132.5">+.008</text>
<text x="138.2" y="133.4">0</text>
<text x="77" y="166.4">±.002</text>
<text x="146" y="162.4" transform="rotate(-19 146 162.4)">±.004</text>
<text x="148" y="168.5" transform="rotate(15 148 168.5)">+.004</text>
<text x="148.4" y="169.5" transform="rotate(15 148.4 169.5)">0</text>
<text x="107" y="185.9">±.008</text>
</g>
</svg>
